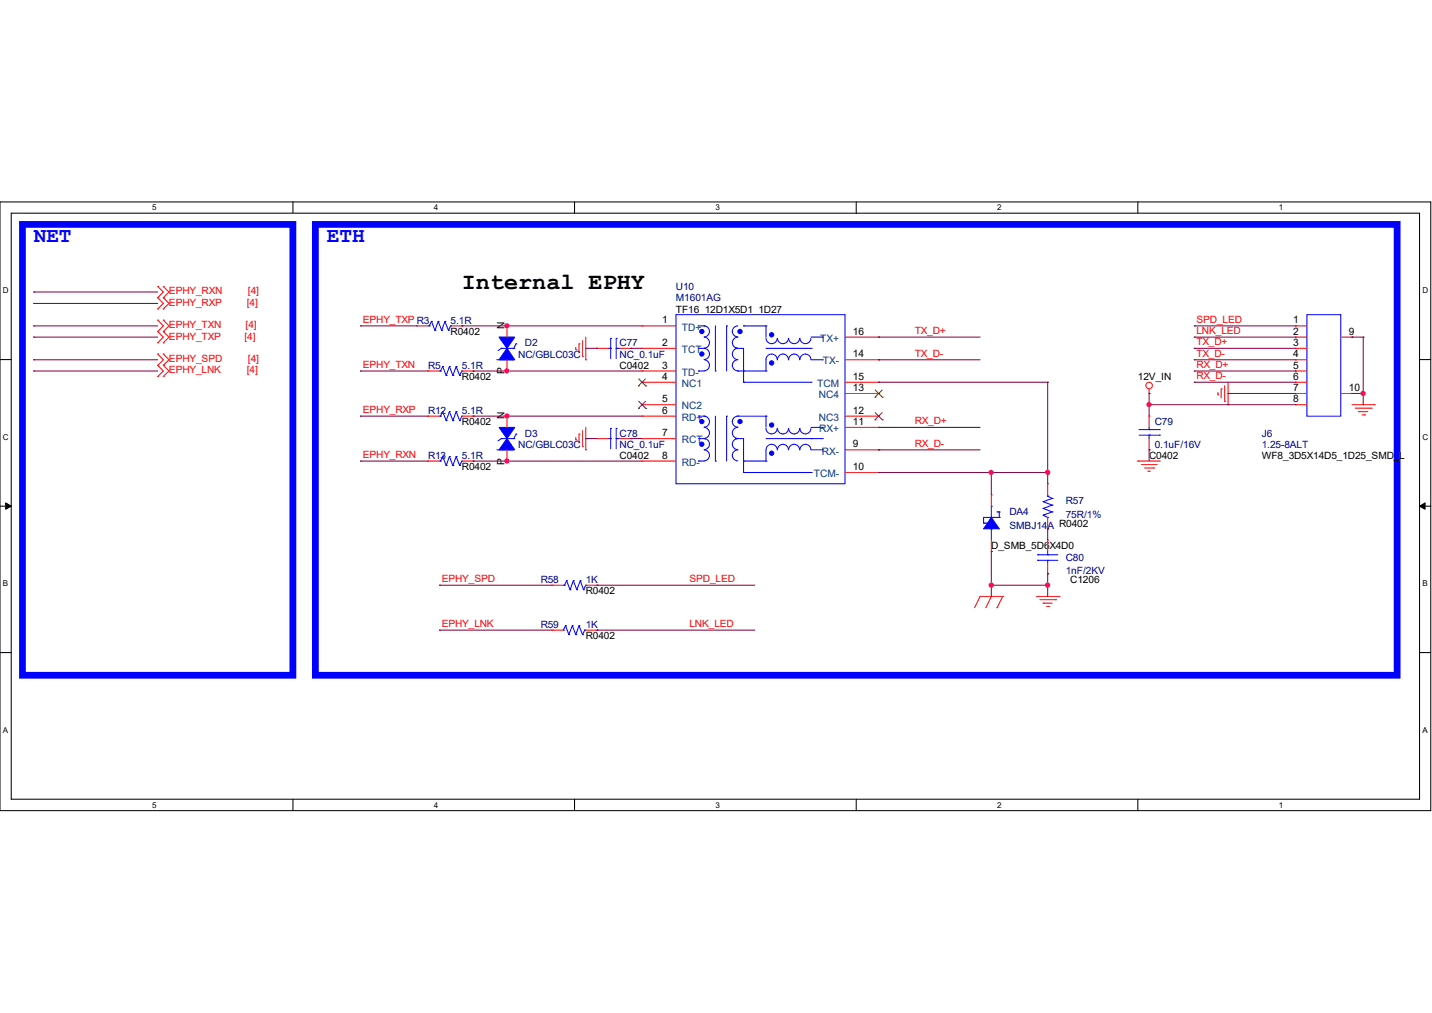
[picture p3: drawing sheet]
<svg xmlns="http://www.w3.org/2000/svg" width="297mm" height="210mm" viewBox="0 0 297 210" stroke-linecap="round" stroke-linejoin="round" font-family="sans-serif">
<path d="M0 41.9h296.8v126.2h-296.8zM2.3 44.2h292.1v121.5h-292.1z" fill="none" stroke="#000" stroke-width=".21"/>
<g fill="#fff">
<path d="M31.5 42.1h1v1.9h-1z"/>
<path d="M31.5 165.9h1v1.9h-1z"/>
</g>
<path d="M60.7 41.9v2.3M60.7 165.7v2.3" fill="none" stroke="#000" stroke-width=".21"/>
<g fill="#fff">
<path d="M90 42.1h.9v1.9h-.9z"/>
<path d="M90 165.9h.9v1.9h-.9z"/>
</g>
<path d="M119.2 41.9v2.3M119.2 165.7v2.3" fill="none" stroke="#000" stroke-width=".21"/>
<g fill="#fff">
<path d="M148.4 42.1h.9v1.9h-.9z"/>
<path d="M148.4 165.9h.9v1.9h-.9z"/>
</g>
<path d="M177.6 41.9v2.3M177.6 165.7v2.3" fill="none" stroke="#000" stroke-width=".21"/>
<g fill="#fff">
<path d="M206.8 42.1h.9v1.9h-.9z"/>
<path d="M206.8 165.9h.9v1.9h-.9z"/>
</g>
<path d="M236 41.9v2.3M236 165.7v2.3" fill="none" stroke="#000" stroke-width=".21"/>
<g fill="#fff">
<path d="M265.2 42.1h.9v1.9h-.9z"/>
<path d="M265.2 165.9h.9v1.9h-.9z"/>
<path d="M.6 59.4h1.2v1.8h-1.2z"/>
<path d="M295 59.4h1.2v1.8h-1.2z"/>
<path d="M.6 89.7h1.2v1.9h-1.2z"/>
<path d="M295 89.7h1.2v1.9h-1.2z"/>
</g>
<path d="M0 74.5h2.3M294.4 74.5h2.4" fill="none" stroke="#000" stroke-width=".21"/>
<g fill="#fff">
<path d="M.6 120.1h1.1v1.9h-1.1z"/>
<path d="M295 120.1h1.1v1.9h-1.1z"/>
</g>
<path d="M0 104.9h2.3M294.4 104.9h2.4" fill="none" stroke="#000" stroke-width=".21"/>
<path d="M1.2 104.3l1.1 .6-1.1 .7zM294.4 104.9l1.2-.6v1.3z" fill="#000" stroke="#000" stroke-width=".21"/>
<g fill="#fff">
<path d="M.6 150.5h1.1v1.8h-1.1z"/>
<path d="M295 150.5h1.1v1.8h-1.1z"/>
</g>
<path d="M0 135.3h2.3M294.4 135.3h2.4" fill="none" stroke="#000" stroke-width=".21"/>
<path d="M4.7 46.5h56v93.5h-56zM65.4 46.5h224.4v93.5h-224.4z" fill="none" stroke="#00f" stroke-width="1.4"/>
<g fill="none" stroke="#f00" stroke-width=".21">
<path d="M32.7 59.4h.1M32.7 59.4l1.2 1.1-1.2 1.2M33.9 59.4h.1M33.9 59.4l1.2 1.1-1.2 1.2M32.7 61.7h.1M32.7 64.1h.1M32.7 68.7h.1M32.7 66.4h.1M32.7 71.1h.1M32.7 75.7h.1M32.7 73.4h.1M32.7 78.1h.1"/>
<path d="M32.7 61.7l1.2 1.2-1.2 1.2M32.7 66.4l1.2 1.2-1.2 1.1M32.7 68.7l1.2 1.2-1.2 1.2M32.7 73.4l1.2 1.2-1.2 1.1M32.7 75.7l1.2 1.2-1.2 1.2M33.9 61.7h.1M33.9 64.1h.1M33.9 68.7h.1M33.9 66.4h.1M33.9 71.1h.1M33.9 75.7h.1M33.9 73.4h.1"/>
<path d="M33.9 78.1h.1M33.9 61.7l1.2 1.2-1.2 1.2M33.9 66.4l1.2 1.2-1.2 1.1M33.9 68.7l1.2 1.2-1.2 1.2M33.9 73.4l1.2 1.2-1.2 1.1M33.9 75.7l1.2 1.2-1.2 1.2M86.4 67.6h.1M86.4 67.6h2.4M88.8 76.9h.1M88.8 76.9h2.3M93.5 67.6h2.3M95.8 67.6h.1"/>
<path d="M95.8 76.9h2.3M98.1 76.9h.1M105.2 76.9h.1M105.2 67.6h.1M105.2 67.6v2.3M105.2 74.6v2.3M119.4 72.5h.1M119.4 72v.5M120.1 71.3h.1M120.1 71.3v1.9M120.8 73.9h.1M120.8 70.6v3.3"/>
<path d="M121.5 74.6h.1M121.5 69.9v4.7M123.8 72.2h.1M123.8 72.2h2.4M128.5 72.2h2.4M130.9 72.2h.1M133.2 67.6h.1M133.2 72.2h.1M133.2 76.9h.1M133.2 79.2h.1M133.2 67.6h7M133.2 72.2h7"/>
<path d="M133.2 76.9h7M133.2 79.2h7M175.3 79.2h6.9M175.3 74.6h6.9M175.3 69.9h6.9M182.2 74.6h.1M182.2 79.2h.1M182.2 69.9h.1M254 80v3.2M254.7 79.2v4.7M268.7 67.6h.1M268.7 69.9h.1"/>
<path d="M268.7 72.2h.1M268.7 74.6h.1M268.7 76.9h.1M268.7 79.2h.1M268.7 67.6h2.4M268.7 72.2h2.4M268.7 76.9h2.4M268.7 79.2h2.4M268.7 74.6h2.4M268.7 69.9h2.4M278.1 69.9h2.3M280.4 69.9h.1"/>
<path d="M88.8 86.3h.1M88.8 95.6h.1M88.8 95.6h2.3M88.8 86.3h2.3M95.8 95.6h2.3M95.8 86.3h2.3M98.1 86.3h.1M98.1 95.6h.1M105.2 95.6h.1M105.2 86.3h.1M105.2 86.3v2.3M105.2 93.3v2.3"/>
<path d="M119.4 91.2h.1M119.4 90.7v.5M120.1 90h.1M120.1 90v1.9M120.8 92.6h.1M120.8 89.3v3.3M121.5 93.3h.1M121.5 88.6v4.7M123.8 90.9h.1M123.8 90.9h2.4M128.5 90.9h2.4M130.9 90.9h.1"/>
<path d="M133.2 83.9h.1M133.2 86.3h.1M133.2 90.9h.1M133.2 95.6h.1M133.2 83.9h7M133.2 95.6h7M133.2 86.3h7M133.2 90.9h7M175.3 86.3h6.9M175.3 93.3h6.9M175.3 98h6.9M175.3 88.6h6.9"/>
<path d="M175.3 81.6h6.9M182.2 93.3h.1M182.2 98h.1M182.2 88.6h.1M182.2 86.3h.1M182.2 81.6h.1M236 95.6h.1M236 95.6h4.7M236.7 96.3h.1M236.7 96.3h3.3M237.4 97h1.9M238.1 97.7h.1"/>
<path d="M238.1 97.7h.5M238.3 81.6h.1M238.3 86.3h.1M238.3 93.3h.1M238.3 80.6v1M238.3 86.3v2.3M238.3 90.9v2.4M239.3 97h.1M252.6 81.8h.1M252.6 81.4v.4M253.3 80.6h.1M253.3 80.6v1.9"/>
<path d="M254 83.2h.1M254.7 83.9h.1M268.7 81.6h.1M268.7 83.9h.1M268.7 83.9h2.4M268.7 81.6h2.4M278.1 81.6h2.3M280.4 81.6h.1M280.4 83.9h4.7M281.1 84.6h3.3M281.8 85.3h.1M281.8 85.3h1.9"/>
<path d="M282.5 86h.5M283 86h.1M284.4 84.6h.1M285.1 83.9h.1M205.6 114.3h.1M205.6 102.6h.1M205.6 102.6v2.3M205.6 112v2.3M217.3 119h.1M217.3 112h.1M217.3 109.6h.1M217.3 100.3h.1"/>
<path d="M217.3 100.3v2.3M217.3 107.3v2.3M217.3 112v2.3M217.3 116.6v2.4M114.5 121.3h.1M114.5 130.6h.1M114.5 121.3h2.3M114.5 130.6h2.3M121.5 121.3h2.3M121.5 130.6h2.3M123.8 121.3h.1M123.8 130.6h.1"/>
<path d="M203.3 123.7h.1M203.3 123.7l-1.2 2.3M203.3 123.7h4.7M205.6 123.7h.1M205.6 123.7l-1.1 2.3M206.8 126h.1M208 123.7h.1M208 123.7l-1.2 2.3M215 123.7h4.7M215.7 124.3h3.2M216.4 125.1h.1M216.4 125.1h1.8"/>
<path d="M217.1 125.7h.5M217.6 125.7h.1M218.9 124.3h.1M219.7 123.7h.1"/>
<circle cx="238.3" cy="79.9" r=".68"/>
</g>
<g fill="none" stroke="#00f" stroke-width=".21">
<path d="M88.8 67.6h.2M89 67.6h.1M89.5 66.6h.1M89.5 66.6l-.5 1M89.5 66.6l.7 1.9M90.2 68.5h.1M90.9 66.6h.1M90.9 66.6l-.7 1.9M90.9 66.6l.7 1.9M91.1 76.9h.3M91.4 76.9h.1M91.6 68.5h.1"/>
<path d="M91.8 76h.1M91.8 76l-.4 .9M91.8 76l.7 1.9M92.3 66.6h.1M92.3 66.6l-.7 1.9M92.3 66.6l.7 1.9M92.5 77.9h.1M93 68.5h.1M93.2 76h.1M93.2 76l-.7 1.9M93.2 76l.7 1.9M93.5 67.6h.1"/>
<path d="M93.5 67.6l-.5 .9M93.9 77.9h.1M94.6 76h.1M94.6 76l-.7 1.9M94.6 76l.7 1.9M95.3 77.9h.1M95.8 76.9h.1M95.8 76.9l-.5 1M103 74.6h3.3M104 72.2h.1M104 72.2h2.6M104 72.2l-.7 .5"/>
<path d="M105.2 71.5h.1M105.2 71.5v.7M106.3 74.6h.1M106.6 72.2h.1M107 71.3h.1M107 71.3l-.4 .9M126.2 72.2h.5M126.7 72.2h.1M126.7 70.1h.1M126.7 70.1v4.2M127.8 70.1h.1M127.8 72.2h.1"/>
<path d="M127.8 72.2h.7M127.8 70.1v4.2M140.2 65.2h35.1v35.1h-35.1zM144.9 76.9h.1M144.9 67.6h1.1M144.9 72.2h1.1M146 72.2a1.17 1.17 0 0 1 1.2 1.2 1.17 1.17 0 0 1-1.2 1.1M146 67.6a1.14 1.14 0 0 1 1.2 1.1 1.14 1.14 0 0 1-1.2 1.1M146 74.6a1.14 1.14 0 0 1 1.2 1.1 1.14 1.14 0 0 1-1.2 1.2h-1.1M146 67.6h.1M146 69.9a1.14 1.14 0 0 1 1.2 1.1 1.14 1.14 0 0 1-1.2 1.2M146 72.2h.1"/>
<path d="M148.4 76.9h.1M148.4 67.6v9.3M150.7 67.6h.1M150.7 67.6v9.3M152.6 72.2h.1M152.6 72.2h1.6v7M153 74.6a1.14 1.14 0 0 0-1.1 1.1 1.14 1.14 0 0 0 1.1 1.2M153 67.6a1.14 1.14 0 0 0-1.1 1.1 1.14 1.14 0 0 0 1.1 1.1M153 72.2a1.16 1.16 0 0 0-1.1 1.2 1.16 1.16 0 0 0 1.1 1.1M153 69.9a1.14 1.14 0 0 0-1.1 1.1 1.14 1.14 0 0 0 1.1 1.2M153 76.9h.1M153 76.9h5.9"/>
<path d="M154.2 67.6h.1M154.2 76.9h.1M154.2 79.2h.1M154.2 67.6h4.7M154.2 79.2h14M158.9 67.6h.1M158.9 76.9h.1M158.9 72.2h9.3M158.9 67.6v2.3M161.2 70.1a1.17 1.17 0 0 1-1.2 1.1 1.17 1.17 0 0 1-1.1-1.1M161.2 74.6a1.16 1.16 0 0 0-1.2-1.2 1.16 1.16 0 0 0-1.1 1.2v2.3M163.5 74.6a1.14 1.14 0 0 0-1.1-1.2 1.14 1.14 0 0 0-1.2 1.2"/>
<path d="M163.5 70.1a1.14 1.14 0 0 1-1.1 1.1 1.14 1.14 0 0 1-1.2-1.1M165.9 70.1a1.14 1.14 0 0 1-1.2 1.1 1.14 1.14 0 0 1-1.1-1.1M165.9 74.6a1.14 1.14 0 0 0-1.2-1.2 1.14 1.14 0 0 0-1.1 1.2M168.2 70.1a1.14 1.14 0 0 1-1.2 1.1 1.14 1.14 0 0 1-1.1-1.1M168.2 74.6a1.14 1.14 0 0 0-1.2-1.2 1.14 1.14 0 0 0-1.1 1.2M168.2 72.2h.1M168.2 79.2h.1M168.2 69.9h2.4M168.2 74.6h2.4M170.6 69.9h.1M170.6 74.6h.1M271.1 65.2h7v21.1h-7z"/>
<path d="M91.1 86.3h.3M91.1 95.6h.3M91.4 86.3h.1M91.4 95.6h.1M91.8 85.3h.1M91.8 94.7h.1M91.8 85.3l-.4 1M91.8 85.3l.7 1.9M91.8 94.7l-.4 .9M91.8 94.7l.7 1.8M92.5 87.2h.1M92.5 96.5h.1"/>
<path d="M93.2 85.3h.1M93.2 94.7h.1M93.2 85.3l-.7 1.9M93.2 85.3l.7 1.9M93.2 94.7l-.7 1.8M93.2 94.7l.7 1.8M93.9 87.2h.1M93.9 96.5h.1M94.6 85.3h.1M94.6 94.7h.1M94.6 85.3l-.7 1.9M94.6 85.3l.7 1.9"/>
<path d="M94.6 94.7l-.7 1.8M94.6 94.7l.7 1.8M95.3 87.2h.1M95.3 96.5h.1M95.8 86.3h.1M95.8 95.6h.1M95.8 86.3l-.5 .9M95.8 95.6l-.5 .9M103 93.3h3.3M104 90.9h.1M104 90.9h2.6M104 90.9l-.7 .5"/>
<path d="M105.2 90.2h.1M105.2 90.2v.7M106.3 93.3h.1M106.6 90.9h.1M107 90h.1M107 90l-.4 .9M126.2 90.9h.5M126.7 90.9h.1M126.7 88.8h.1M126.7 88.8v4.2M127.8 88.8h.1M127.8 90.9h.1"/>
<path d="M127.8 90.9h.7M127.8 88.8v4.2M144.9 95.6h.1M144.9 90.9h1.1M144.9 86.3h1.1M146 93.3a1.14 1.14 0 0 1 1.2 1.1 1.14 1.14 0 0 1-1.2 1.1l-1.1 .1M146 90.9h.1M146 86.3h.1M146 88.6a1.14 1.14 0 0 1 1.2 1.1 1.14 1.14 0 0 1-1.2 1.2M146 86.3a1.14 1.14 0 0 1 1.2 1.1 1.14 1.14 0 0 1-1.2 1.2M146 90.9a1.14 1.14 0 0 1 1.2 1.2 1.14 1.14 0 0 1-1.2 1.1M148.4 95.6h.1"/>
<path d="M148.4 86.3v9.3M150.7 86.3h.1M150.7 86.3v9.3M152.6 90.9h.1M152.6 90.9h1.6v7.1M153 86.3a1.14 1.14 0 0 0-1.1 1.1 1.14 1.14 0 0 0 1.1 1.2M153 93.3a1.14 1.14 0 0 0-1.1 1.1 1.14 1.14 0 0 0 1.1 1.1M153 90.9a1.14 1.14 0 0 0-1.1 1.2 1.14 1.14 0 0 0 1.1 1.1M153 88.6a1.14 1.14 0 0 0-1.1 1.1 1.14 1.14 0 0 0 1.1 1.2M153 86.3h.1M153 86.3h5.9M154.2 95.6h.1"/>
<path d="M154.2 98h.1M154.2 95.6h4.7M154.2 98h14M158.9 95.6h.1M158.9 86.3h.1M158.9 90.9h11.7M158.9 86.3v2.3M161.2 93.3a1.16 1.16 0 0 0-1.2-1.2 1.16 1.16 0 0 0-1.1 1.2v2.3M161.2 88.8a1.16 1.16 0 0 1-1.2 1.2 1.16 1.16 0 0 1-1.1-1.2M161.2 93.3a1.14 1.14 0 0 1 1.2-1.2 1.14 1.14 0 0 1 1.1 1.2M163.5 88.8a1.14 1.14 0 0 1-1.1 1.2 1.14 1.14 0 0 1-1.2-1.2M163.6 93.3a1.14 1.14 0 0 1 1.1-1.2 1.14 1.14 0 0 1 1.2 1.2"/>
<path d="M165.9 88.8a1.14 1.14 0 0 1-1.2 1.2 1.14 1.14 0 0 1-1.1-1.2M165.9 93.3a1.14 1.14 0 0 1 1.1-1.2 1.14 1.14 0 0 1 1.2 1.2h2.4M168.2 88.8a1.14 1.14 0 0 1-1.2 1.2 1.14 1.14 0 0 1-1.1-1.2M168.2 90.9h.1M168.2 98h.1M168.2 88.6h2.4M170.6 90.9h.1M170.6 88.6h.1M170.6 93.3h.1M236.3 90.2h4.2M236.3 89.1h4.2M238.3 89.1h.1"/>
<path d="M238.3 90.2h.1M238.3 88.6v.5M238.3 90.2v.7M240.5 90.2h.1M240.5 89.1h.1M204 108.5h.1M204 108.5h.5M204.5 108.5h.1M205.6 109.6h.1M205.6 104.9h.1M205.6 104.9v2.4M205.6 109.6v2.4"/>
<path d="M206.8 106.1h.1M206.8 106.1h.5M207.3 107.3h.1M207.3 106.1h.1M207.3 107.3h-3.3v1.2M207.3 106.1v1.2M215.2 115h.1M215.2 116.2h.1M215.2 115h4.2M215.2 116.2h4.2M216.4 104h.1M216.4 105.4h.1"/>
<path d="M216.4 106.8h.1M216.4 104l1.8 .7M216.4 105.4l1.8 .7M216.4 106.8l.9 .5M217.3 116.2h.1M217.3 115h.1M217.3 107.3h.1M217.3 102.9h.1M217.3 102.6v.3M217.3 114.3v.7M217.3 116.2v.4M217.3 102.9l.9 .4"/>
<path d="M218.2 103.3h.1M218.2 104.7h.1M218.2 106.1h.1M218.2 103.3l-1.8 .7M218.2 104.7l-1.8 .7M218.2 106.1l-1.8 .7M116.8 130.6h.1M116.8 121.3h.3M117.1 121.3h.1M117.3 129.7h.1M117.3 129.7l-.5 .9M117.3 129.7l.7 1.9"/>
<path d="M117.5 120.4h.1M117.5 120.4l-.4 .9M117.5 120.4l.7 1.9M118 131.6h.1M118.2 122.3h.1M118.7 129.7h.1M118.7 129.7l.7 1.9M118.7 129.7l-.7 1.9M118.9 120.4h.1M118.9 120.4l-.7 1.9M118.9 120.4l.7 1.9M119.4 131.6h.1"/>
<path d="M119.6 122.3h.1M120.1 129.7h.1M120.1 129.7l.7 1.9M120.1 129.7l-.7 1.9M120.4 120.4h.1M120.4 120.4l-.8 1.9M120.4 120.4l.6 1.9M120.8 131.6h.1M121 122.3h.1M121.3 130.6h.1M121.3 130.6l-.5 1M121.3 130.6h.2"/>
<path d="M121.5 121.3h.1M121.5 121.3l-.5 1"/>
</g>
<g fill="#00f" stroke="#00f" stroke-width=".21">
<path d="M105.2 72.2l1.6 2.4h-3.3z" fill-rule="evenodd"/>
<path d="M103.5 69.9h3.3l-1.6 2.3z" fill-rule="evenodd"/>
<path d="M105.2 90.9l1.6 2.4h-3.3z" fill-rule="evenodd"/>
<path d="M103.5 88.6h3.3l-1.6 2.3z" fill-rule="evenodd"/>
<path d="M205.6 107.3l1.7 2.3h-3.3z" fill-rule="evenodd"/>
<circle cx="145.6" cy="68.7" r=".44"/>
<circle cx="153.5" cy="68.7" r=".44"/>
<circle cx="145.6" cy="87.4" r=".44"/>
<circle cx="145.6" cy="92.1" r=".44"/>
<circle cx="145.6" cy="73.4" r=".44"/>
<circle cx="153.5" cy="87.4" r=".44"/>
<circle cx="160" cy="69.4" r=".44"/>
<circle cx="160" cy="75.2" r=".44"/>
<circle cx="160" cy="88.1" r=".44"/>
<circle cx="160" cy="94" r=".44"/>
</g>
<g fill="none" stroke="#804000" stroke-width=".21">
<path d="M132.5 78.5l1.4 1.5M133.9 78.5l-1.5 1.5M132.4 80h.1M132.4 84.7h.1M132.5 83.2l1.4 1.5M133.9 83.2l-1.5 1.5M133.9 80h.1M133.9 84.7h.1M181.5 87h.1M181.5 82.3h.1M181.5 85.6l1.5 1.4M181.5 80.9l1.5 1.4"/>
<path d="M183 85.6l-1.5 1.4M183 80.9l-1.5 1.4M183 87h.1M183 82.3h.1"/>
</g>
<g fill="none" stroke="#800040" stroke-width=".21">
<path d="M7 60.5h.1M7 62.9h.1M7 67.6h.1M7 69.9h.1M7 74.6h.1M7 76.9h.1M7 60.5h25.7M7 62.9h25.7M7 67.6h25.7M7 69.9h25.7M7 76.9h25.7M7 74.6h25.7"/>
<path d="M74.8 76.9h.1M74.8 67.6h.1M74.8 67.6h11.6M74.8 76.9h14M95.8 67.6h.1M95.8 67.6h37.4M98.1 76.9h.1M98.1 76.9h35.1M105.2 76.9h.1M105.2 67.6h.1M121.5 72.2h2.3M123.8 72.2h.1"/>
<path d="M130.9 72.2h.1M130.9 72.2h2.3M182.2 79.2h.1M182.2 74.6h.1M182.2 69.9h.1M182.2 69.9h21.1M182.2 79.2h35.1M182.2 74.6h21.1M217.3 79.2h.1M217.3 79.2v21.1M247.7 67.6h.1M247.7 69.9h.1"/>
<path d="M247.7 72.2h.1M247.7 74.6h.1M247.7 76.9h.1M247.7 79.2h.1M247.7 67.6h21M247.7 69.9h21M247.7 79.2h21M247.7 76.9h21M247.7 74.6h21M247.7 72.2h21M280.4 69.9h.1M280.4 69.9h2.3"/>
<path d="M282.7 69.9h.1M282.7 69.9v14M74.8 95.6h.1M74.8 86.3h.1M74.8 95.6h14M74.8 86.3h14M98.1 86.3h.1M98.1 95.6h.1M98.1 95.6h35.1M98.1 86.3h35.1M105.2 86.3h.1M105.2 95.6h.1"/>
<path d="M121.5 90.9h.1M121.5 90.9h2.3M130.9 90.9h.1M130.9 90.9h2.3M182.2 93.3h.1M182.2 88.6h.1M182.2 98h.1M182.2 93.3h21.1M182.2 88.6h21.1M182.2 98h35.1M205.6 98h.1M205.6 98v4.6"/>
<path d="M217.3 98h.1M238.3 81.6h.1M238.3 83.9h.1M238.3 93.3h.1M238.3 81.6v4.7M238.3 93.3v2.3M238.3 83.9h30.4M254.7 81.6h.1M254.7 81.6h14M280.4 81.6h.1M280.4 81.6h2.3M282.7 81.6h.1"/>
<path d="M205.6 114.3h.1M205.6 114.3v9.4M217.3 119h.1M217.3 109.6h.1M217.3 109.6v2.4M217.3 119v4.7M91.1 121.3h.1M91.1 130.6h.1M91.1 121.3h23.4M91.1 130.6h23.4M123.8 121.3h.1M123.8 130.6h.1"/>
<path d="M123.8 121.3h32.7M123.8 130.6h32.7M205.6 121.3h.1M205.6 121.3h11.7M217.3 121.3h.1"/>
</g>
<g fill="#f0f" stroke="#f0f" stroke-width=".21">
<circle cx="217.3" cy="97.9" r=".44"/>
<circle cx="205.6" cy="97.9" r=".44"/>
<circle cx="282.7" cy="81.6" r=".44"/>
<circle cx="238.3" cy="83.9" r=".44"/>
<circle cx="105.1" cy="76.9" r=".44"/>
<circle cx="105.1" cy="67.5" r=".44"/>
<circle cx="105.1" cy="86.3" r=".44"/>
<circle cx="105.1" cy="95.6" r=".44"/>
<circle cx="217.3" cy="121.3" r=".44"/>
<circle cx="205.6" cy="121.3" r=".44"/>
</g>
<text font-size="4.9" x="95.8" y="60">Internal EPHY</text>
<g font-size="4.4" fill="#00f">
<text x="7" y="50.2">NET</text>
<text x="67.8" y="50.2">ETH</text>
</g>
<g font-size="2.1" fill="#f00">
<text x="35.1" y="61">EPHY_RXN</text>
<text x="35.1" y="63.4">EPHY_RXP</text>
<text x="51.2" y="63.4">[4]</text>
<text x="51.4" y="61">[4]</text>
<text x="35.1" y="68.1">EPHY_TXN</text>
<text x="35.1" y="70.4">EPHY_TXP</text>
<text x="50.7" y="70.4">[4]</text>
<text x="50.9" y="68.1">[4]</text>
<text x="75.2" y="66.9">EPHY_TXP R3</text>
<text x="189.7" y="69.2">TX_D+</text>
<text x="248.2" y="66.9">SPD_LED</text>
<text x="248.2" y="69.2">LNK_LED</text>
<text x="248.2" y="71.5">TX_D+</text>
<text x="35.1" y="75.1">EPHY_SPD</text>
<text x="35.1" y="77.4">EPHY_LNK</text>
<text x="51.2" y="77.4">[4]</text>
<text x="51.4" y="75.1">[4]</text>
<text x="75.2" y="76.2">EPHY_TXN</text>
<text x="189.7" y="73.9">TX_D-</text>
<text x="248.2" y="73.9">TX_D-</text>
<text x="248.2" y="76.2">RX_D+</text>
<text x="248.2" y="78.6">RX_D-</text>
<text x="75.2" y="85.6">EPHY_RXP</text>
<text x="189.7" y="87.9">RX_D+</text>
<text x="75.2" y="94.9">EPHY_RXN</text>
<text x="189.7" y="92.6">RX_D-</text>
<text x="91.6" y="120.7">EPHY_SPD</text>
<text x="143" y="120.7">SPD_LED</text>
<text x="91.6" y="130">EPHY_LNK</text>
<text x="143" y="130">LNK_LED</text>
</g>
<g font-size="2.1" fill="#000080">
<text x="140.2" y="60.1">U10</text>
<text x="140.2" y="62.4">M1601AG</text>
<text x="93.5" y="67.1">5.1R</text>
<text x="108.9" y="71.8">D2</text>
<text x="128.5" y="71.8">C77</text>
<text x="88.8" y="76.5">R5</text>
<text x="95.8" y="76.5">5.1R</text>
<text x="107.5" y="74.1">NC/GBLC03C</text>
<text x="128.5" y="74.1">NC_0.1uF</text>
<text x="88.8" y="85.8">R12</text>
<text x="95.8" y="85.8">5.1R</text>
<text x="239.5" y="88.2">C79</text>
<text x="88.8" y="95.2">R13</text>
<text x="95.8" y="95.2">5.1R</text>
<text x="107.5" y="92.8">NC/GBLC03C</text>
<text x="108.9" y="90.5">D3</text>
<text x="128.5" y="90.5">C78</text>
<text x="128.5" y="92.8">NC_0.1uF</text>
<text x="239.5" y="92.8">0.1uF/16V</text>
<text x="261.7" y="90.5">J6</text>
<text x="261.7" y="92.8">1.25-8ALT</text>
<text x="209.4" y="106.9">DA4</text>
<text x="221.1" y="104.5">R57</text>
<text x="221.1" y="107.3">75R/1%</text>
<text x="209.4" y="109.6">SMBJ14A R0402</text>
<text x="221.1" y="116.2">C80</text>
<text x="221.1" y="119">1nF/2KV</text>
<text x="112.1" y="120.9">R58</text>
<text x="121.5" y="120.9">1K</text>
<text x="112.1" y="130.2">R59</text>
<text x="121.5" y="130.2">1K</text>
</g>
<g font-size="2.1">
<text x="140.2" y="64.8">TF16_12D1X5D1_1D27</text>
<text x="93.5" y="69.5">R0402</text>
<text x="104.6" y="68.2" transform="rotate(-90 104.6 68.2)">N</text>
<text x="137.4" y="67.1">1</text>
<text x="137.4" y="71.7">2</text>
<text x="176.9" y="69.4">16</text>
<text x="268.2" y="67.1">1</text>
<text x="268.2" y="69.4">2</text>
<text x="268.2" y="71.7">3</text>
<text x="279.7" y="69.4">9</text>
<text x="104.6" y="77.6" transform="rotate(-90 104.6 77.6)">P</text>
<text x="128.5" y="76.5">C0402</text>
<text x="137.4" y="76.4">3</text>
<text x="176.9" y="74.1">14</text>
<text x="268.2" y="74.1">4</text>
<text x="268.2" y="76.4">5</text>
<text x="95.8" y="78.8">R0402</text>
<text x="137.4" y="78.7">4</text>
<text x="137.4" y="83.4">5</text>
<text x="176.9" y="81.1">13</text>
<text x="176.9" y="78.7">15</text>
<text x="236" y="78.8">12V_IN</text>
<text x="268.2" y="78.7">6</text>
<text x="268.2" y="81.1">7</text>
<text x="268.2" y="83.4">8</text>
<text x="279.7" y="81.1">10</text>
<text x="95.8" y="88.2">R0402</text>
<text x="104.6" y="87" transform="rotate(-90 104.6 87)">N</text>
<text x="137.4" y="85.8">6</text>
<text x="176.9" y="88.1">11</text>
<text x="176.9" y="85.8">12</text>
<text x="128.5" y="95.2">C0402</text>
<text x="137.4" y="90.4">7</text>
<text x="137.4" y="95.1">8</text>
<text x="176.9" y="92.8">9</text>
<text x="238.3" y="95.2">C0402</text>
<text x="261.7" y="95.2">WF8_3D5X14D5_1D25_SMD_L</text>
<text x="95.8" y="97.5">R0402</text>
<text x="104.6" y="96.3" transform="rotate(-90 104.6 96.3)">P</text>
<text x="176.9" y="97.5">10</text>
<text x="205.6" y="113.9">D_SMB_5D6X4D0</text>
<text x="121.5" y="123.2">R0402</text>
<text x="222" y="120.9">C1206</text>
<text x="121.5" y="132.5">R0402</text>
</g>
<g font-size="2.1" fill="#004080">
<text x="141.4" y="68.5">TD+</text>
<text x="170.1" y="70.9">TX+</text>
<text x="141.4" y="73.2">TCT</text>
<text x="141.4" y="77.9">TD-</text>
<text x="170.6" y="75.6">TX-</text>
<text x="141.4" y="80.2">NC1</text>
<text x="169.5" y="80.2">TCM</text>
<text x="169.8" y="82.5">NC4</text>
<text x="141.4" y="84.9">NC2</text>
<text x="141.4" y="87.2">RD+</text>
<text x="169.8" y="87.2">NC3</text>
<text x="169.9" y="89.6">RX+</text>
<text x="141.4" y="91.9">RCT</text>
<text x="170.4" y="94.2">RX-</text>
<text x="141.4" y="96.6">RD-</text>
<text x="168.8" y="98.9">TCM-</text>
</g>
<g font-size="1.7">
<text x="31.5" y="43.6">5</text>
<text x="90" y="43.6">4</text>
<text x="148.4" y="43.6">3</text>
<text x="206.8" y="43.6">2</text>
<text x="265.2" y="43.6">1</text>
<text x=".6" y="60.8">D</text>
<text x="295" y="60.8">D</text>
<text x=".6" y="91.2">C</text>
<text x="295" y="91.2">C</text>
<text x=".6" y="121.6">B</text>
<text x="295" y="121.6">B</text>
<text x=".6" y="151.9">A</text>
<text x="295" y="151.9">A</text>
<text x="31.5" y="167.4">5</text>
<text x="90" y="167.4">4</text>
<text x="148.4" y="167.4">3</text>
<text x="206.8" y="167.4">2</text>
<text x="265.2" y="167.4">1</text>
</g>
</svg>
